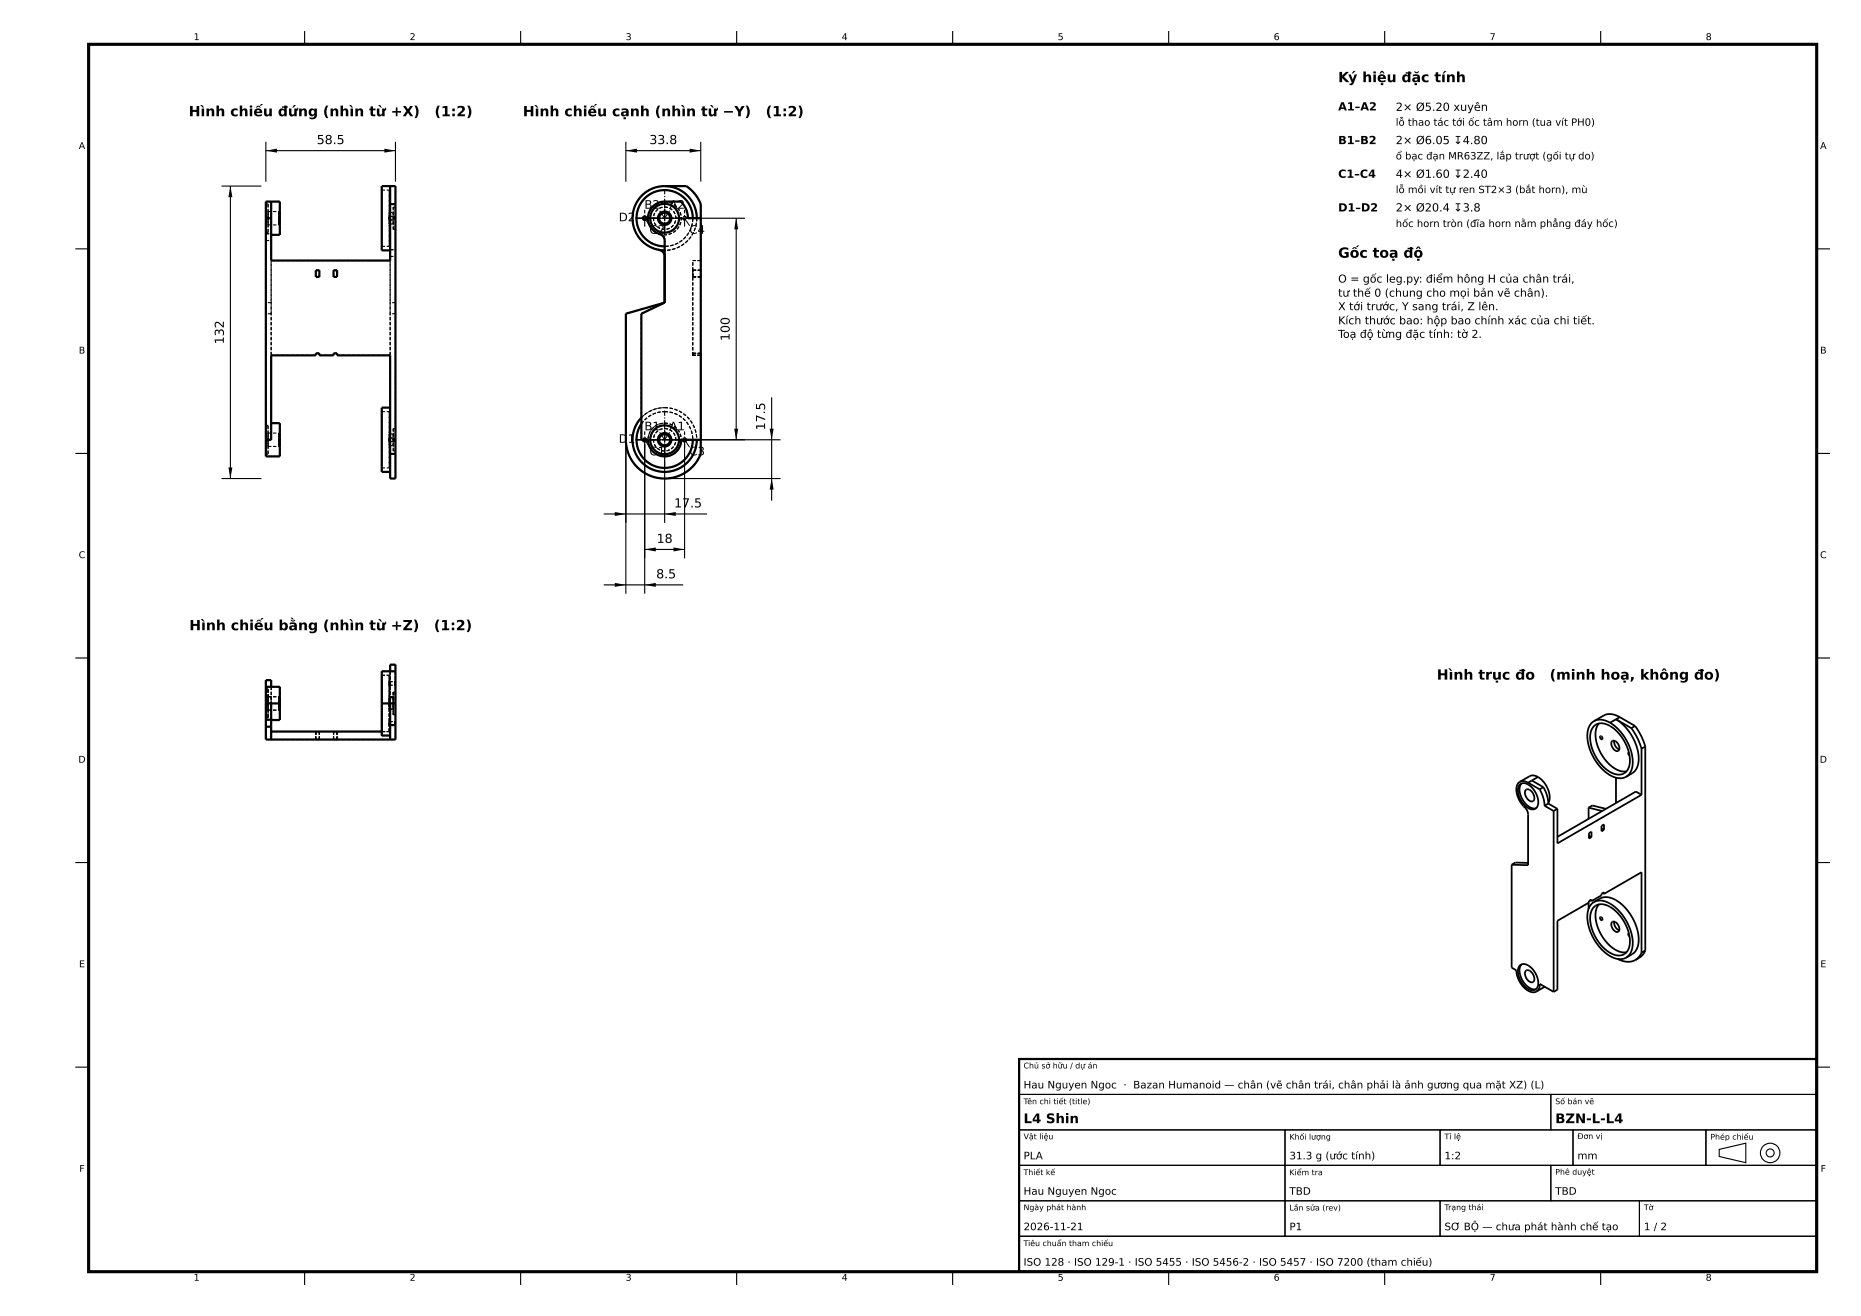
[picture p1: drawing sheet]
<svg xmlns="http://www.w3.org/2000/svg" width="420mm" height="297mm" viewBox="0 0 420 297" stroke-linecap="round" stroke-linejoin="round" font-family="sans-serif">
<g fill="#000">
<path d="M60 34l2.5-.5v1zM86.8 33.5l2.5 .5-2.5 .5zM141.3 34l2.5-.5v1zM155.6 33.5l2.6 .5-2.6 .5zM52 42l.5 2.5h-1zM166.2 49.3l.4 2.5h-.9zM165.7 96.7h.9l-.4 2.5zM173.7 96.7h.9l-.5 2.5zM51.5 105.5h1l-.5 2.5zM138.8 115.5l2.5 .5-2.5 .4zM150 116l2.5-.5v.9zM174.1 108l.5 2.5h-.9z"/>
<path d="M138.8 131.5l2.5 .5-2.5 .4zM145.5 124l2.5-.5v.9zM145.5 132l2.5-.5v.9zM152 123.5l2.5 .5-2.5 .4z"/>
</g>
<path d="M20 10h390v277h-390z" fill="none" stroke="#000" stroke-width=".7" stroke-linecap="butt"/>
<g fill="none" stroke="#000" stroke-width=".5">
<path d="M60 49.3v-3.8h3.1v7.5h-1.9M60 49.3v49.9M60 49.3h1.2M61.2 45.5v3.8M88 42v4.1M88 46.1v12.7h-26.8v-9.5M88 46.1h1.3M89.3 46.1v-4.1h-3.1v14.5h1.8M89.3 46.1v56.3M148.5 56.4l.6 .1 .5 .3 .4 1.1M148.5 56.3v.1M150 42a7.2 7.2 0 0 1 7.2 7.3"/>
<path d="M150 42a7.2 7.2 0 0 0-7.3 7.2 7.2 7.2 0 0 0 7.3 7.3M150 42h4.9l1.8 1.6 .7 1 .8 1.5v56.3a8.8 8.8 0 0 1-9.8 5.4 8.8 8.8 0 0 1-7.1-8.6v-28.4l8.7-2.5M156.3 49.3a6.4 6.4 0 0 0-6.3-6.4 6.4 6.4 0 0 0-6.4 6.4 6.4 6.4 0 0 0 6.4 6.3M158.2 49.3h-3l-.3-1.9-.4-.9-.8-1h-3.7a3.8 3.8 0 0 0-3.7 3.4 3.8 3.8 0 0 0 3 4.1l.5 .5 .2 .8v14M71.3 61h.8v1.5h-.8zM75.3 61h.8v1.5h-.8zM150 68.3l-5.2 2.5v28.4h1.4a3.8 3.8 0 0 0 3.8 3.8 3.8 3.8 0 0 0 3.8-3.8h4.4M60 99.2h1.2v-19h10.1v-.5h.8v.5h3.2v-.5h.8v.5h11.9v22.2M61.2 95.5h1.9v7.5h-3.1v-3.8M88 92h-1.8v14.5h1.8M144.8 94.2a7.2 7.2 0 0 0 2.5 11.8 7.2 7.2 0 0 0 9.9-6.8M144.8 95.7a6.3 6.3 0 0 0 3.3 9.6 6.3 6.3 0 0 0 8.2-6.1"/>
<path d="M145.1 99.2l.4 .4 .3-.1 .1-.3M154.1 99.2l.4 .4 .3-.1 .1-.3M88 102.4v5.6h1.3v-5.6M88 102.4h1.3M60 155v3.7M60 155h3.1v3.7M60 155v-1.5h1.2v1.5M60 158.7v3.7M60 158.7h3.1M61.2 158.7v3.7M63.1 158.7v3.8h-1.9M86.2 158.7v7.3h1.8"/>
<path d="M86.2 158.7h3.1M88 151.5v-1.5h1.3v1.5M88 158.7v4.9M89.3 151.5h-3.1v7.2M89.3 151.5v7.2M89.3 158.7v4.9M60 162.4v1.6M60 164h1.2M60 162.4h1.2M61.2 162.4v1.6M61.2 164v2.9M61.2 165.1h25"/>
<path d="M88 163.6v3.3M88 163.6h1.3M89.3 163.6v3.3h-29.3v-2.9M230 239h180v48h-180z"/>
<circle cx="145.5" cy="49.3" r=".4"/>
<circle cx="150" cy="49.3" r="1.51"/>
<circle cx="150" cy="49.3" r="3.2"/>
<circle cx="150" cy="49.2" r="1.25"/>
<circle cx="150" cy="99.3" r="1.51"/>
<circle cx="150" cy="99.3" r="1.25"/>
<circle cx="150" cy="99.2" r="3.3"/>
</g>
<g fill="none" stroke="#000" stroke-width=".25">
<path d="M68.8 7v3M117.5 7v3M166.3 7v3M215 7v3M263.8 7v3M312.5 7v3M361.2 7v3M60 32v9M60 34h29.3M89.3 32v9M141.3 34h16.9M141.3 32v9"/>
<path d="M158.2 32v9M17 56.2h3M50 42h9M52 42v66M151 49.3h17.1M166.2 49.3v49.9M410 56.2h3M151 99.2h25.2M174.1 89.7v23.3M17 102.3h3M50 108h9M136.2 116h23.4"/>
<path d="M141.3 100.2v33.8M145.5 100.2v33.8M150 100.2v17.8M151 108h25.2M154.5 100.2v25.8M410 102.3h3M136.2 132h18M145.5 124h9M17 148.5h3M410 148.5h3M17 194.7h3M410 194.7h3"/>
<path d="M230 239h180v8h-180zM17 240.8h3M230 247h120v8h-120zM230 255h60v8h-60zM290 255h35v8h-35zM325 255h30v8h-30zM350 247h60v8h-60zM355 255h30v8h-30zM385 255h25v8h-25zM388 259.4l6-1.4v4.4l-6-1.4zM410 240.8h3M230 263h60v8h-60z"/>
<path d="M230 271h60v8h-60zM230 279h180v8h-180zM290 263h60v8h-60zM290 271h35v8h-35zM325 271h45v8h-45zM350 263h60v8h-60zM370 271h40v8h-40zM68.8 287v3M117.5 287v3M166.3 287v3M215 287v3M263.8 287v3"/>
<path d="M312.5 287v3M361.2 287v3"/>
<circle cx="399.5" cy="260.2" r="2.2"/>
<circle cx="399.5" cy="260.2" r=".9"/>
</g>
<g fill="none" stroke="#000" stroke-width=".25" stroke-dasharray=".7 .4" stroke-linecap="butt">
<path d="M60 54.3v14M60 52.7v-7.2M60 54.3v-1.5M60 52.8v-.1M60 46v6.5M60 52.5v-6.5M60 49.3h1.2M60 52.7h1.2M60 45.5h1.2M60 54.3h1.2M60 52.8h1.2M60 46h.5"/>
<path d="M60 52.5h.5M60.5 46v6.5M60.5 52.5v-6.5M60.5 47.7v3.1M60.5 50.8v-3.1M60.5 47.7h2.4M60.5 50.8h2.4M61.2 58.8h26.8M61.2 45.5v7.5M61.2 53v-.2M61.2 54.3v-1.5M61.2 52.8v-.1"/>
<path d="M62.9 48v2.5M62.9 50.5v-2.5M62.9 48h.2M62.9 47.7v3.1M62.9 50.8v-3.1M62.9 50.5h.2M63.1 53v-7.5M63.1 48v2.5M63.1 50.5v-2.5M86.2 56.5v-14.5M86.2 42.9v12.7M86.2 55.6v-12.7"/>
<path d="M86.2 42.9h1.6M86.2 55.6h1.6M87.8 42.9v12.7M87.8 55.6v-12.7M87.8 48.9v.8M87.8 49.7v-.8M87.8 48v2.5M87.8 50.5v-2.5M87.8 48.9h1.3M87.8 48h.9M87.8 49.7h1.3M87.8 50.5h.9"/>
<path d="M88 56.3h1.3M88 56.4v-.1M88 42v14.5M88 56.5v-.1M88 42h1.3M88 56.4h1.3M88 56.4v1.5M88 57.9h1.3M88.7 46.7h.6M88.7 46.7v5.1M88.7 51.8v-5.1M88.7 48v2.5"/>
<path d="M88.7 50.5v-2.5M88.7 51.8h.6M89.1 48.9v.8M89.1 49.7v-.8M89.3 42v14.3M89.3 56.4v-.1M89.3 57.9v-1.5M89.3 57.9v10.4M89.3 46.7v5.1M89.3 51.8v-5.1M145.5 48.9a.4 .4 0 0 1 .4 .5 .4 .4 0 0 1-.7 .1 .4 .4 0 0 1 .2-.6h.1M148.5 56.4v-.1"/>
<path d="M148.5 52.8v-.1M148.8 56.4l-.3-.1M148.9 52.8l-.4-.1M148.9 52.8h-.4M150 42a7.3 7.3 0 0 1 7.2 7.9 7.3 7.3 0 0 1-8.4 6.5M150 42a7.3 7.3 0 0 0-7.2 6.5 7.3 7.3 0 0 0 5.7 7.8M150 42h4.9M150 57.9l-.4-1.1-1.1-.4M150 57.9v10.4M150 46.7a2.52 2.52 0 0 1 2.2 3.7 2.52 2.52 0 0 1-4.3 .2 2.52 2.52 0 0 1 1.9-3.9h.2M150 42.9a6.3 6.3 0 0 1 5.6 9.4 6.3 6.3 0 0 1-11 .3 6.3 6.3 0 0 1 5-9.7h.4M150 45.5a3.7 3.7 0 0 1 3.7 4.3 3.7 3.7 0 0 1-4.8 3"/>
<path d="M150 54.3l-.3-.9-.8-.6M150 45.5h3.7M150 48a1.3 1.3 0 0 1 1.2 1.9 1.3 1.3 0 0 1-2.3 .1 1.3 1.3 0 0 1 .9-2h.2M150 45.5a3.8 3.8 0 0 1 3.3 5.5 3.8 3.8 0 0 1-6.5 .3 3.8 3.8 0 0 1 2.9-5.8h.3M150 46a3.2 3.2 0 0 1 2.9 4.8 3.2 3.2 0 0 1-5.6 .2 3.2 3.2 0 0 1 2.4-5h.3M150 48a1.25 1.25 0 0 1 1.1 1.8 1.25 1.25 0 0 1-2.1 .2 1.25 1.25 0 0 1 .8-2h.2M150 47.7a1.51 1.51 0 0 1 1.3 2.3 1.51 1.51 0 0 1-2.5 .1 1.51 1.51 0 0 1 1-2.4h.2M153.7 45.5l.8 1 .4 .9 .3 1.9M154.5 48.9a.4 .4 0 0 1 .4 .5 .4 .4 0 0 1-.7 .1 .4 .4 0 0 1 .2-.6h.1M154.9 42l1.8 1.6 .7 1 .8 1.5M155.2 49.3h3M156.3 49.3a6.4 6.4 0 0 1-6.3 6.3"/>
<path d="M157.2 49.3a7.2 7.2 0 0 1-7.2 7.2M158.2 58.8v-9.5M158.2 58.8h-1.9M158.2 46.1v56.3M158.2 49.3v9.5M60 70.8v-2.5M61.2 68.3v-14M61.2 70.8v-2.5M61.2 68.3h-1.2M61.2 70.8h-1.2M71.3 62.5v-1.5M72.1 79.7h-.8"/>
<path d="M72.1 62.5h-.8M72.1 62.5v-1.5M72.1 61h-.8M75.3 62.5v-1.5M76.1 79.7h-.8M76.1 62.5h-.8M76.1 62.5v-1.5M76.1 61h-.8M88 70.8v-2.5M88 68.3v-10.4M89.3 70.8v-2.5M89.3 70.8h-1.3"/>
<path d="M89.3 68.3h-1.3M141.3 70.8l8.7-2.5M144.8 70.8l5.2-2.5M150 68.3v-14M156.3 62.5v-1.5M156.3 79.7h1.9M156.3 62.5h1.9M156.3 61h1.9M158.2 62.5v-1.5M60 99.2h1.2M60 99.2v-28.4M60 96v6.5"/>
<path d="M60 96h.5M60.5 96v6.5M60.5 97.7v3.1M60.5 97.7h2.4M61.2 80.2h10.1M61.2 80.2v-21.4M61.2 99.2v-28.4M61.2 99.2v-3.7M61.2 95.5v3.7M61.2 99.2h-1.2M62.9 98v2.5M62.9 98h.2"/>
<path d="M62.9 97.7v3.1M63.1 98v2.5M71.3 80.2v-.5M72.1 80.2h3.2M72.1 80.2v-.5M75.3 80.2v-.5M76.1 80.2h11.9M76.1 80.2v-.5M86.2 92.9v12.7M86.2 92.9h1.6M87.8 92.9v12.7M87.8 98v2.5"/>
<path d="M87.8 98h.9M87.8 98.8v.9M87.8 99.7v-.9M87.8 98.8h1.3M87.8 99.7h1.3M88 80.2v-21.4M88 99.2v-28.4M88 92v14.5M88.7 96.7h.6M88.7 96.7v5.1M88.7 98v2.5M89.1 98.8v.9"/>
<path d="M89.1 99.7v-.9M89.3 99.2v-28.4M89.3 96.7v5.1M89.3 99.2h-1.3M141.3 99.2v-28.4M144.8 94.2a7.3 7.3 0 0 1 5.2-2.2M144.8 99.2v-28.4M144.8 95.7a6.3 6.3 0 0 1 5.2-2.8M145.1 99.2l.1-.2 .3-.2M145.5 98.8l.3 .2 .1 .2M145.5 98.8a.4 .4 0 0 1 .4 .6 .4 .4 0 0 1-.7 .1 .4 .4 0 0 1 .2-.6l.1-.1M146.2 99.2h-1.4"/>
<path d="M146.2 99.2a3.7 3.7 0 0 1 3.8-3.7M150 92a7.3 7.3 0 0 1 6.3 10.8 7.3 7.3 0 0 1-12.4 .3 7.3 7.3 0 0 1 5.7-11.1h.4M150 96.7a2.53 2.53 0 0 1 2.2 3.7 2.53 2.53 0 0 1-4.3 .2 2.53 2.53 0 0 1 1.9-3.9h.2M150 92a7.2 7.2 0 0 1 7.2 7.2M150 95.5a3.7 3.7 0 0 1 3.8 3.7M150 92.9a6.4 6.4 0 0 1 6.3 6.3M150 98a1.3 1.3 0 0 1 1.2 1.9 1.3 1.3 0 0 1-2.3 .1 1.3 1.3 0 0 1 .9-2h.2M150 95.5a3.8 3.8 0 0 1 3.3 5.5 3.8 3.8 0 0 1-6.5 .3 3.8 3.8 0 0 1 2.9-5.8h.3M150 96a3.3 3.3 0 0 1 2.9 4.8 3.3 3.3 0 0 1-5.6 .2 3.3 3.3 0 0 1 2.4-5h.3M150 92.9a6.4 6.4 0 0 1 5.6 9.4 6.4 6.4 0 0 1-11 .3 6.4 6.4 0 0 1 5-9.7h.4M150 98a1.25 1.25 0 0 1 1.1 1.8 1.25 1.25 0 0 1-2.1 .2 1.25 1.25 0 0 1 .8-2h.2M150 97.7a1.51 1.51 0 0 1 1.3 2.3 1.51 1.51 0 0 1-2.5 .1 1.51 1.51 0 0 1 1-2.4h.2"/>
<path d="M154.1 99.2l.1-.2 .3-.2M154.5 98.8l.3 .2 .1 .2M154.5 98.8a.4 .4 0 0 1 .4 .6 .4 .4 0 0 1-.7 .1 .4 .4 0 0 1 .2-.6l.1-.1M156.3 80.2v-21.4M156.3 80.2v-.5M158.2 80.2h-1.9M158.2 99.2v-19M158.2 80.2v-.5M158.2 80.2v19M158.2 99.2h-4.4M60 103v-3.8M60 102.5v-6.5"/>
<path d="M60 102.5h.5M60.5 102.5v-6.5M60.5 100.8v-3.1M60.5 100.8h2.4M62.9 100.5v-2.5M62.9 100.8v-3.1M62.9 100.5h.2M63.1 103v-7.5M63.1 100.5v-2.5M86.2 106.5v-14.5M86.2 105.6v-12.7M86.2 105.6h1.6"/>
<path d="M87.8 105.6v-12.7M87.8 100.5v-2.5M87.8 100.5h.9M88 108v-8.8M88 106.5v-14.5M88.7 101.8v-5.1M88.7 100.5v-2.5M88.7 101.8h.6M89.3 108v-8.8M89.3 101.8v-5.1M158.2 102.4a8.8 8.8 0 0 1-9.8 5.4 8.8 8.8 0 0 1-7.1-8.6M60 153.5v1.5"/>
<path d="M60 155v3.7M60 157.3v-2.3M60 158.7v-1.4M60 158.7v3.3M60 155.5v3.2M60 157.3h1.2M60 158.7h1.2M60 155h1.2M60 155.5h.5M60.5 158.7v3.3M60.5 155.5v3.2M60.5 158.7v1.6"/>
<path d="M60.5 157.2v1.5M60.5 157.2h2.4M61.2 158.7v3.8M61.2 158.7v-1M61.2 155v3.7M61.2 155v-1.5M61.2 157.7v-.4M61.2 158.7h-1.2M61.2 153.5h-1.2M61.2 155h1.9M62.9 158.7v1.3M62.9 160v-2.5"/>
<path d="M62.9 157.5v1.2M62.9 158.7v1.6M62.9 157.2v1.5M62.9 160h.2M62.9 157.5h.2M63.1 158.7v3.8M63.1 155v3.7M63.1 158.7v1.3M63.1 160v-2.5M63.1 157.5v1.2M86.2 158.7v6.4M86.2 152.4v6.3"/>
<path d="M86.2 158.7v7.3M86.2 151.5v7.2M86.2 151.5h1.8M86.2 152.4h1.6M87.8 158.7v6.4M87.8 152.4v6.3M87.8 154.3v.4M87.8 154.7v-.9M87.8 153.8v.5M87.8 158.7v1.4M87.8 157.5v1.2M87.8 154.7h1.3"/>
<path d="M87.8 153.8h1.3M87.8 157.5h.9M88 157.3h1.3M88 157.5v-.2M88 158.7v7.3M88 157.3v.2M88 157.5v1.2M88 151.5v7.2M88 158.7h1.3M88.7 158.7v2.6M88.7 156.2v2.5M88.7 158.7v1.4"/>
<path d="M88.7 157.5v1.2M88.7 156.2h.6M89.1 154.3v.4M89.1 154.7v-.9M89.1 153.8v.5M89.3 151.5v5.8M89.3 158.7v-1.4M89.3 151.5v7.2M89.3 158.7v2.6M89.3 156.2v2.5M89.3 150h-1.3M89.3 158.7h-1.3"/>
<path d="M60 162.5h1.2M60 162.5v4.4M60 162.5v-7.5M60 162v-6.5M60 162h.5M60.5 162v-6.5M60.5 160.3v-3.1M60.5 160.3h2.4M61.2 166.9h10.1M61.2 166.9h-1.2M61.2 166.9v-1.8M61.2 165.1h10.1"/>
<path d="M61.2 162.5v-4.8M61.2 166.9v-4.4M61.2 162.5h1.9M62.9 160.3v-3.1M63.1 162.5v-7.5M71.3 165.1v1.8M71.3 166.9v-1.8M72.1 166.9h3.2M72.1 166.9h-.8M72.1 165.1h3.2M72.1 165.1h-.8M72.1 166.9v-1.8"/>
<path d="M72.1 165.1v1.8M75.3 165.1v1.8M75.3 166.9v-1.8M76.1 166.9h11.9M76.1 166.9h-.8M76.1 165.1h11.9M76.1 165.1h-.8M76.1 166.9v-1.8M76.1 165.1v1.8M86.2 166v-14.5M86.2 165.1v-12.7M86.2 165.1h1.8"/>
<path d="M86.2 166h1.8M86.2 165.1h1.6M87.8 165.1v-12.7M87.8 163.3v.4M87.8 163.7v-.9M87.8 162.8v.5M87.8 160.1v-2.6M87.8 163.7h1.3M87.8 162.8h1.3M87.8 160.1h.9M88 166v-8.5M88 166.9v-1.8"/>
<path d="M88 166.9v-16.9M88 166v-14.5M88 166.9h1.3M88.7 161.3v-5.1M88.7 160.1v-2.6M88.7 161.3h.6M89.1 163.3v.4M89.1 163.7v-.9M89.1 162.8v.5M89.3 166.9v-16.9M89.3 161.3v-5.1"/>
</g>
<g fill="none" stroke="#000" stroke-width=".25" stroke-dasharray="2 .4 .3 .4" stroke-linecap="butt">
<path d="M143.4 49.3h13.2M143.6 49.3h3.8M145.5 51.2v-3.9M147 49.3h6M147.2 49.3h5.6M150 52.1v-5.6M150 52.3v-6.1M150 55.8v-13.1M152.6 49.3h3.8M154.5 51.2v-3.9M143.4 99.2h13.2M143.6 99.2h3.8"/>
<path d="M147 99.2h6M147.2 99.2h5.6M152.6 99.2h3.8M145.5 101.2v-3.8M150 102v-5.5M150 102.3v-6.1M150 105.8v-13.1M154.5 101.2v-3.8"/>
</g>
<path d="M143.9 49.3h6.1M145.5 49.3l1.1 1.6M148.9 47.6l1.1 1.7M151.1 47.6l-1.1 1.7M154.5 49.3l1.1 1.6M143.9 99.2h6.1M145.5 99.2l1.1 1.7M148.9 97.6l1.1 1.6M151.1 97.6l-1.1 1.6M154.5 99.2l1.1 1.7" fill="none" stroke="#000" stroke-width=".23"/>
<g fill="none" stroke="#000" stroke-width=".4">
<path d="M343 176.5a3.1 3.1 0 0 0-.2 3.9l.9 1.3a2.98 2.98 0 0 1 1.2 2.1v11.5l-3.7-.1M343 176.5a1.88 1.88 0 0 1 1.9 .1M343 177.1a1.91 1.91 0 0 1 2.7 .6 4 4 0 0 1 1.1 4.5 1.78 1.78 0 0 1-2.6-.3 4 4 0 0 1-1.4-4.6zM343.4 176.8a2.56 2.56 0 0 0-.1 3.1 3.6 3.6 0 0 0 3 2.6l.4-.1M344.3 178.3a1.32 1.32 0 0 1 1.8 1.1 .84 .84 0 0 1 .2 1 .84 .84 0 0 1-.9 .4 2.01 2.01 0 0 1-1.1-2.5zM344.9 176.6l2.6 1.5M345.7 176.2l2.6 1.5M347.1 175.4a5.3 5.3 0 0 1 2.4 5.7l-.1 .1M347.1 175.4a1.88 1.88 0 0 0-1.9-.2l-2.2 1.3M347.1 175.4l-2.2 1.2M347.5 178.1a7.6 7.6 0 0 1 1.1 3.7M348.3 177.7a7.6 7.6 0 0 1 1.1 3.7"/>
<path d="M348.3 177.7l-.8 .4M359.7 162.7a4.6 4.6 0 0 0-1.2 5.2 10.4 10.4 0 0 0 6.3 7.7h1.2l1-.3M359.7 162.7a3.6 3.6 0 0 1 3.7 .4M359.8 163.9a3.4 3.4 0 0 1 4.4 .5 9 9 0 0 1 3.4 8.8 2.55 2.55 0 0 1-4 1.1 9.3 9.3 0 0 1-4.5-9.3zM360.8 163.3a6.1 6.1 0 0 0 .3 6.4 7.1 7.1 0 0 0 5.7 4.4h.3M361.1 166.2a.37 .37 0 0 1 .5 .2 .37 .37 0 0 1-.2 .4l-.3-.3zM363.4 163.1a10.8 10.8 0 0 1 4.9 10.2l-.5 1.3-.8 .7M363.8 167.3a1.01 1.01 0 0 1 1.5 .8 .85 .85 0 0 1-.3 1.4 1.68 1.68 0 0 1-1.2-2.2zM364.3 167.2a1.87 1.87 0 0 0 1.1 1.9M364.7 175.5v5.7M365.6 161.8a3.6 3.6 0 0 0-3.7-.3l-2.2 1.2M365.6 161.8l-2.2 1.3"/>
<path d="M365.6 161.8l3.4 2M367.6 169.8a.41 .41 0 0 0 .2 .7M368.2 164.3l-3.5-2a10.8 10.8 0 0 1 5 10.2l-.4 1-.5 .7-1.8 1.1M368.2 164.3a14.7 14.7 0 0 1 2.3 4.7M369 163.8a14.7 14.7 0 0 1 2.3 4.7M369 163.8l-.8 .5M370.5 169v10.4M370.5 179.4l-1.3-.8-17.7 10.3M370.5 179.4l-19 10.9v-7.8M371.3 168.5v46M371.3 168.5l-.8 .5M341.2 195.2v23.2l1 .6a5.3 5.3 0 0 0 3.7 4.9l.8-.1"/>
<path d="M344.9 194.7h-2.9l-.8 .5M348.6 181.8l2 1.2M349.4 181.4l2.1 1.1M349.4 181.4l-.8 .4M350.6 183v40.9M351.5 182.5l-.9 .5M358.5 182.3v2.5M358.5 182.3l3.1 .7M358.5 182.3l.9-.5 3 .7M358.6 188l.6-.3v1.2l-.6 .3zM358.6 188.6l.6 .3M361.4 186.4l.6-.3v1.2l-.6 .3z"/>
<path d="M361.4 187l.6 .3M343 217.9a1.91 1.91 0 0 1 2.7 .6 4 4 0 0 1 1.1 4.6 1.78 1.78 0 0 1-2.6-.4 4 4 0 0 1-1.4-4.6zM343.4 217.6a2.56 2.56 0 0 0-.1 3.1 3.6 3.6 0 0 0 3 2.6l.4-.1M344.3 219.1a1.32 1.32 0 0 1 1.8 1.1 .84 .84 0 0 1 .2 1 .84 .84 0 0 1-.9 .5 2.01 2.01 0 0 1-1.1-2.6zM358.5 203.7v1.4M358.9 203.2l.3 .2M359.2 203.4v-.4l-.6 .3v.4l-7.1 4.1v15.6l-.9 .5M359.7 203.6l1.4-.8a4.8 4.8 0 0 1 5.3 1.6 10.3 10.3 0 0 1 3.2 9.3l-.8 1.3-1.8 1.1M359.7 203.6a4.8 4.8 0 0 1 5.3 1.6 10.3 10.3 0 0 1 3.2 9.3l-.5 1-.7 .6M359.7 203.6a4.6 4.6 0 0 0-1.2 5.1 10.4 10.4 0 0 0 6.3 7.7l1.2 .1 1-.4M359.8 204.7a3.4 3.4 0 0 1 4.4 .5 9 9 0 0 1 3.4 8.8 2.55 2.55 0 0 1-4 1.2 9.3 9.3 0 0 1-4.5-9.3zM360.8 204.1a6.1 6.1 0 0 0 .3 6.4 7.1 7.1 0 0 0 5.7 4.4h.3"/>
<path d="M361.1 207a.37 .37 0 0 1 .5 .2 .37 .37 0 0 1-.2 .5l-.3-.3zM361.7 201.6l.3 .1M362 201.7l8.5-4.8v18.1M362 201.7v-.3l-.6 .3v.4l-2.2 1.3M363.8 208.1a1.01 1.01 0 0 1 1.5 .8 .85 .85 0 0 1-.3 1.4 1.68 1.68 0 0 1-1.2-2.2zM364.3 208a1.87 1.87 0 0 0 1.1 2M365.1 216.4a4.2 4.2 0 0 0 4 .3M367.6 210.6a.41 .41 0 0 0 .2 .7M370.5 215a3.3 3.3 0 0 1-1.4 1.7M371.3 214.5a3.3 3.3 0 0 1-1.4 1.7l-.8 .5M371.3 214.5l-.8 .5M346.7 223.8a1.88 1.88 0 0 0 .8-1.7l3.1 1.8"/>
<path d="M348.6 222.7l-1.9 1.1"/>
</g>
<g font-size="3.2">
<text x="302" y="18.5">Ký hiệu đặc tính</text>
<text x="42.6" y="26.2">Hình chiếu đứng (nhìn từ +X)</text>
<text x="98.1" y="26.2">(1:2)</text>
<text x="118" y="26.2">Hình chiếu cạnh (nhìn từ −Y)</text>
<text x="172.8" y="26.2">(1:2)</text>
<text x="302" y="58.2">Gốc toạ độ</text>
<text x="42.7" y="142.2">Hình chiếu bằng (nhìn từ +Z)</text>
<text x="97.9" y="142.2">(1:2)</text>
<text x="324.3" y="153.4">Hình trục đo</text>
<text x="349.7" y="153.4">(minh hoạ, không đo)</text>
</g>
<g font-size="3">
<text x="231" y="253.5">L4 Shin</text>
<text x="351" y="253.5">BZN-L-L4</text>
</g>
<g font-size="2.8">
<text x="71.5" y="32.5">58.5</text>
<text x="146.6" y="32.5">33.8</text>
<text x="50.5" y="77.7" transform="rotate(-90 50.5 77.7)">132</text>
<text x="164.7" y="76.9" transform="rotate(-90 164.7 76.9)">100</text>
<text x="172.7" y="97.1" transform="rotate(-90 172.7 97.1)">17.5</text>
<text x="152.1" y="114.5">17.5</text>
<text x="148.2" y="122.5">18</text>
<text x="148.1" y="130.5">8.5</text>
</g>
<g font-size="2.6">
<text x="145.4" y="47.1">B2</text>
<text x="151.1" y="47.1">A2</text>
<text x="139.6" y="49.9">D2</text>
<text x="146.6" y="52.8">C2</text>
<text x="155.6" y="52.8">C4</text>
<text x="139.6" y="99.9">D1</text>
<text x="145.4" y="97.1">B1</text>
<text x="151.1" y="97.1">A1</text>
<text x="146.6" y="102.8">C1</text>
<text x="155.6" y="102.8">C3</text>
</g>
<g font-size="2.5">
<text x="302" y="24.9">A1–A2</text>
<text x="315" y="25">2× Ø5.20 xuyên</text>
<text x="302" y="32.5">B1–B2</text>
<text x="315" y="32.5">2× Ø6.05 ↧4.80</text>
<text x="302" y="40.1">C1–C4</text>
<text x="315" y="40.1">4× Ø1.60 ↧2.40</text>
<text x="302" y="47.7">D1–D2</text>
<text x="315" y="47.7">2× Ø20.4 ↧3.8</text>
<text x="302" y="63.8">O = gốc leg.py: điểm hông H của chân trái,</text>
<text x="302" y="67">tư thế 0 (chung cho mọi bản vẽ chân).</text>
<text x="302" y="70">X tới trước, Y sang trái, Z lên.</text>
<text x="302" y="73.2">Kích thước bao: hộp bao chính xác của chi tiết.</text>
<text x="302" y="76.3">Toạ độ từng đặc tính: tờ 2.</text>
</g>
<g font-size="2.3">
<text x="315" y="28.4">lỗ thao tác tới ốc tâm horn (tua vít PH0)</text>
<text x="315" y="36">ổ bạc đạn MR63ZZ, lắp trượt (gối tự do)</text>
<text x="315" y="43.6">lỗ mồi vít tự ren ST2×3 (bắt horn), mù</text>
<text x="315" y="51.2">hốc horn tròn (đĩa horn nằm phẳng đáy hốc)</text>
<text x="231" y="245.6">Hau Nguyen Ngoc · Bazan Humanoid — chân (vẽ chân trái, chân phải là ảnh gương qua mặt XZ) (L)</text>
<text x="231" y="261.6">PLA</text>
<text x="291" y="261.6">31.3 g (ước tính)</text>
<text x="326" y="261.6">1:2</text>
<text x="356" y="261.6">mm</text>
<text x="231" y="269.6">Hau Nguyen Ngoc</text>
<text x="291" y="269.6">TBD</text>
<text x="351" y="269.6">TBD</text>
<text x="231" y="277.6">2026-11-21</text>
<text x="291" y="277.6">P1</text>
<text x="326" y="277.6">SƠ BỘ — chưa phát hành chế tạo</text>
<text x="371" y="277.6">1 / 2</text>
<text x="231" y="285.6">ISO 128 · ISO 129-1 · ISO 5455 · ISO 5456-2 · ISO 5457 · ISO 7200 (tham chiếu)</text>
</g>
<g font-size="2.1">
<text x="43.7" y="9">1</text>
<text x="92.5" y="9">2</text>
<text x="141.2" y="9">3</text>
<text x="190" y="9">4</text>
<text x="238.7" y="9">5</text>
<text x="287.5" y="9">6</text>
<text x="336.2" y="9">7</text>
<text x="385" y="9">8</text>
<text x="17.8" y="33.6">A</text>
<text x="410.8" y="33.6">A</text>
<text x="17.8" y="79.8">B</text>
<text x="410.8" y="79.8">B</text>
<text x="17.8" y="126">C</text>
<text x="410.8" y="126">C</text>
<text x="17.7" y="172.1">D</text>
<text x="410.7" y="172.1">D</text>
<text x="17.8" y="218.3">E</text>
<text x="410.8" y="218.3">E</text>
<text x="17.9" y="264.5">F</text>
<text x="410.9" y="264.5">F</text>
<text x="43.7" y="289">1</text>
<text x="92.5" y="289">2</text>
<text x="141.2" y="289">3</text>
<text x="190" y="289">4</text>
<text x="238.7" y="289">5</text>
<text x="287.5" y="289">6</text>
<text x="336.2" y="289">7</text>
<text x="385" y="289">8</text>
</g>
<g font-size="1.8">
<text x="231" y="241.1">Chủ sở hữu / dự án</text>
<text x="231" y="249.2">Tên chi tiết (title)</text>
<text x="351" y="249.2">Số bản vẽ</text>
<text x="231" y="257.1">Vật liệu</text>
<text x="291" y="257.2">Khối lượng</text>
<text x="326" y="257.1">Tỉ lệ</text>
<text x="356" y="257">Đơn vị</text>
<text x="386" y="257.2">Phép chiếu</text>
<text x="231" y="265.2">Thiết kế</text>
<text x="291" y="265.2">Kiểm tra</text>
<text x="351" y="265.1">Phê duyệt</text>
<text x="231" y="273.1">Ngày phát hành</text>
<text x="291" y="273.2">Lần sửa (rev)</text>
<text x="326" y="273.1">Trạng thái</text>
<text x="371" y="273.1">Tờ</text>
<text x="231" y="281.2">Tiêu chuẩn tham chiếu</text>
</g>
</svg>
